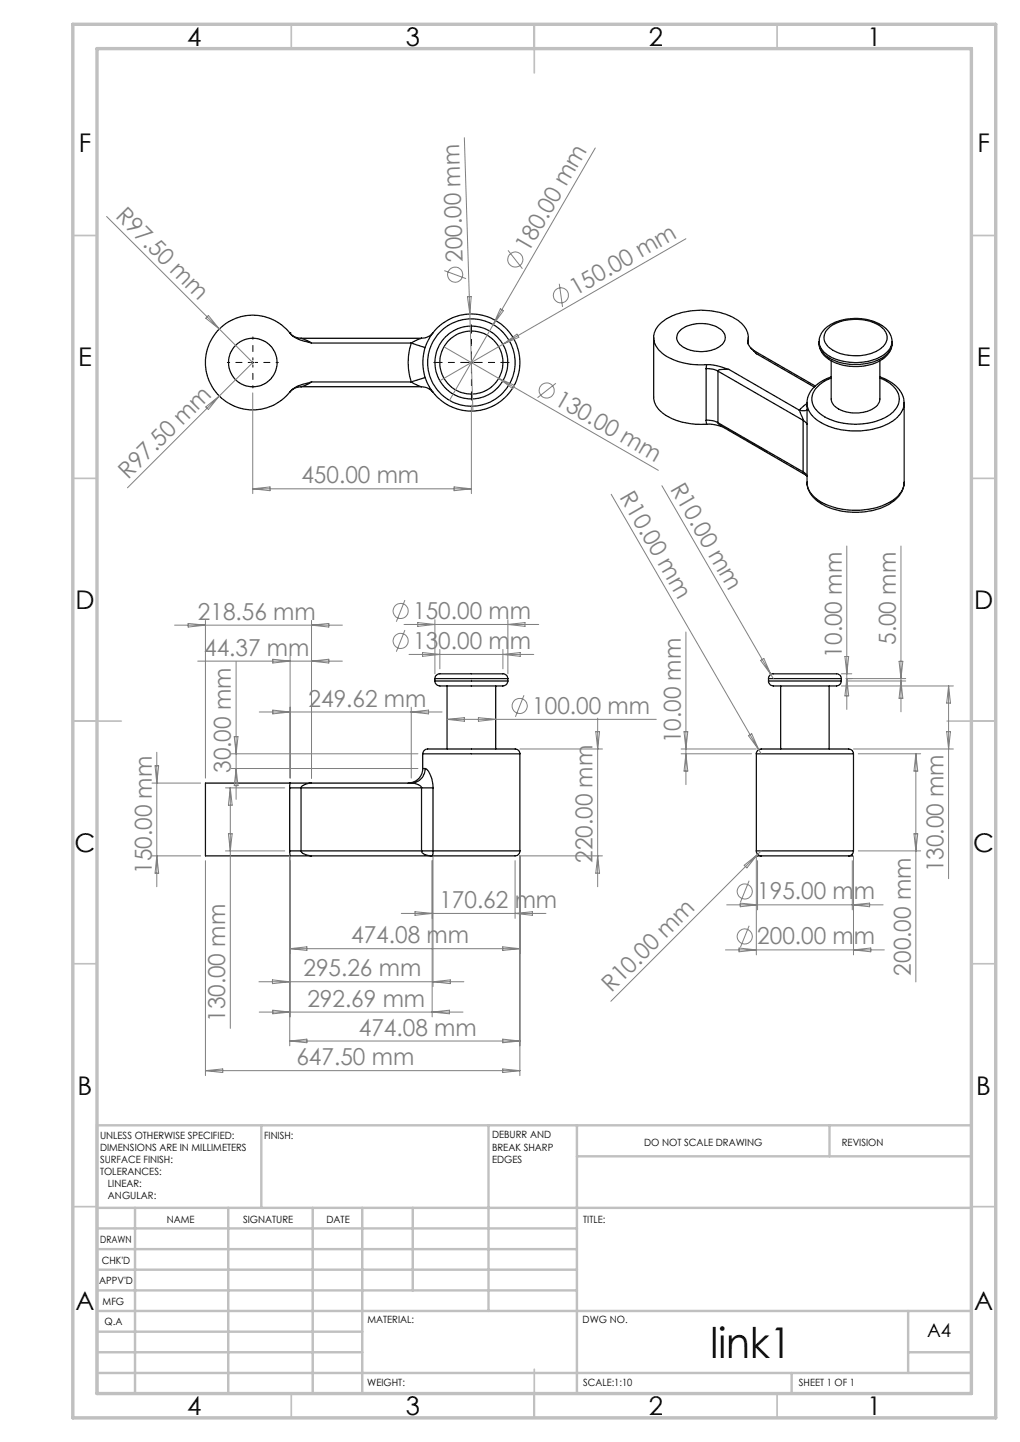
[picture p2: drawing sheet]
<svg xmlns="http://www.w3.org/2000/svg" width="210mm" height="297mm" viewBox="0 0 210 297" stroke-linecap="round" stroke-linejoin="round" font-family="sans-serif">
<g fill="none" stroke="#000" stroke-width=".25">
<path d="M59.7 68.5h.1M59.7 68.5a2.81 2.81 0 0 0 2.3 1.2M62 69.7l2.1 1M62 79.7a3.1 3.1 0 0 0-2.3 1.1M62 69.7h24.8M62 79.7h24.8M64.1 70.7l-1-.3a5.9 5.9 0 0 1-4.2-2.6 9.8 9.8 0 0 0-14.2 .5 9.8 9.8 0 0 0 1.4 14.1 9.8 9.8 0 0 0 14-2.2l1.1-.7 2.9-.8M64.1 78.7l-1.2 .6-.9 .4M64.1 70.7h20.6M64.1 78.7h20.6M84.7 78.7l2.1 1M84.7 70.7l2.8 .9"/>
<path d="M84.7 70.7a12.9 12.9 0 0 0 0 8M86.8 79.7a2.97 2.97 0 0 1 2.3 1.1M86.8 69.7l-2.1 1M87.5 77.7l-2.8 1M89.1 68.5a2.97 2.97 0 0 1-2.3 1.2M134.6 69.5v12.3a5 5 0 0 0 3.3 4.2 15.4 15.4 0 0 0 7.6 1.4M140.3 67.8a7.3 7.3 0 0 1 8.4 .4 2.07 2.07 0 0 1-.8 3.3 7.5 7.5 0 0 1-7.9-.5 2.01 2.01 0 0 1 .3-3.2zM145.4 75.9a4.1 4.1 0 0 1 2.4 .5M145.4 75.9v10.7M145.5 75.1l1.9 .2 2.7 .8M145.5 75.1l-.1 .8M147.8 76.4l17.5 10.2"/>
<path d="M147.8 76.4v10.7M150.1 76.1h-1.9l-.3 .1-.1 .2M150.1 76.1l14.5 8.4M154 70.2a4.8 4.8 0 0 0-3.2-4.9 15.4 15.4 0 0 0-13.8 .5 4.1 4.1 0 0 0-2 5.4 8.9 8.9 0 0 0 6.4 3.7l2.3 .2h1.8M154 70.2v.5l.3 .6 1.4 1.5M154 70.2v.5M154.1 69.5v1.4M154.6 71.6l.7 .6M155.3 72.2l.4 .6M155.3 72.2l12.6 7.3M155.7 72.8l11.9 6.9M168.7 70.3a4.7 4.7 0 0 1 3.6-4.1 10.4 10.4 0 0 1 10.3 1.6 3.9 3.9 0 0 1 1.1 2.5"/>
<path d="M168.7 70.7a4.5 4.5 0 0 0 3.3 4.1 10.4 10.4 0 0 0 10.4-1.4 3.6 3.6 0 0 0 1.3-2.6M170.4 67.8a8.9 8.9 0 0 1 8.1-1.8 4.8 4.8 0 0 1 4.1 3.2 3.5 3.5 0 0 1-2.7 3.4 9.6 9.6 0 0 1-9.5-1.3 2.42 2.42 0 0 1 0-3.5zM171.1 77.6a6.9 6.9 0 0 0-4.9 4.8v16.9M171.1 74.3v7.9a2.8 2.8 0 0 0 2.1 2.3 7.5 7.5 0 0 0 7.3-.9l.5-.7 .2-.7v-7.9M171.1 77.9a5.9 5.9 0 0 0-3.9 3.8 4.2 4.2 0 0 0 2.6 4.2 13.8 13.8 0 0 0 13.5-.5 3.6 3.6 0 0 0 1.5-4.7 6.4 6.4 0 0 0-3.6-2.8M181.2 77.6a7 7 0 0 1 4.9 4.5v.9M183.7 70.3a4.2 4.2 0 0 1-2.9 3.5 11.6 11.6 0 0 1-10.6-.8 3.3 3.3 0 0 1-1.6-2.7 4 4 0 0 0 3 3.9 11.2 11.2 0 0 0 10.9-1.1 3.3 3.3 0 0 0 1.2-2.3M183.7 70.3v.5M145.4 86.6l.1 .8M145.4 86.6a4.1 4.1 0 0 1 2.4 .5M145.5 87.4h1.3l1.9 .5M147.8 87.1l.2 .3 .6 .4"/>
<path d="M147.8 87.1l17.5 10.1M148.6 87.8l17.4 10.1M164.6 84.5l.7 2.1M164.6 84.5l.6 .1 1-.1M165.3 86.6l.9 .7M165.3 97.2l.9 .8M165.3 97.2l.2 .3 .5 .4M165.3 86.6v10.6M166 97.9l.2 .2M166.2 99.3a5.7 5.7 0 0 0 3.7 4.9 14.9 14.9 0 0 0 14.1-1 4.8 4.8 0 0 0 2.1-3.9M166.2 83a5.1 5.1 0 0 0 3.3 4.3 15.1 15.1 0 0 0 14.7-.9 4.7 4.7 0 0 0 2-3.4v16.3a5.7 5.7 0 0 1-4.1 4.7 15.2 15.2 0 0 1-13.9-1.2 4.4 4.4 0 0 1-2-3.5M166.2 83.1l-1.6 1.4"/>
<path d="M89.5 139.8a1.25 1.25 0 0 1 1.7-1h12.2a1.04 1.04 0 0 1 1.2 1M89.5 139.8h15.1M89.5 139.8v.5M104.6 139.8v.5M158.2 139.8a1.35 1.35 0 0 1 1.9-1h11.9a1.01 1.01 0 0 1 1.2 1M158.2 139.8h15M158.2 139.8v.5M173.2 139.8v.5M87 155.3a1.43 1.43 0 0 1 1.9-1h16.9a1.04 1.04 0 0 1 1.2 1M87 158.3a2.95 2.95 0 0 1-3 3M87 155.3h20M87 158.3h.5"/>
<path d="M87 155.3v3M87.5 158.3h.2a5.4 5.4 0 0 1 1.4 4M87.5 158.3a2.95 2.95 0 0 1-2.8 3M89.5 140.3a1.44 1.44 0 0 0 1.9 1h12.1a1.04 1.04 0 0 0 1.1-1M89.5 140.3h15.1M92 141.3v13M102.1 141.3v13M107 155.3v20M155.7 155.3a1.43 1.43 0 0 1 1.9-1h17.1a1.04 1.04 0 0 1 1 1M155.7 155.3h20M155.7 155.3v20M158.2 140.3a1.4 1.4 0 0 0 1.9 1h12a1.04 1.04 0 0 0 1.1-1"/>
<path d="M158.2 140.3h15M160.7 141.3v13M170.7 141.3v13M175.7 155.3v20M59.7 175.3v1M59.7 162.3h2.3M59.7 175.3h2.3M59.7 162.3v13M59.7 161.3v1M59.7 161.3h-17.4v15h17.4M59.7 161.3h4.4M59.7 176.3h4.4"/>
<path d="M62 175.3a1.78 1.78 0 0 0 1.9 .9l.2 .1M62 162.3v13M62 162.3h24.8M62 175.3h24.8M64.1 161.3a2.35 2.35 0 0 0-2.1 .9v.1M64.1 176.3h24.9M64.1 161.3h20.6M84.7 161.3a2.23 2.23 0 0 1 2.1 1M86.8 162.3h2.3M86.8 175.3h2.3M86.8 175.3a1.91 1.91 0 0 0 2.2 1M86.8 162.3v13"/>
<path d="M89.1 175.3l-.1 1M89.1 175.3h17.9M89.1 162.3v13M107 175.3a1.32 1.32 0 0 1-1.7 1h-16.3M155.7 175.3a1.02 1.02 0 0 0 1 1M155.7 175.3h20M156 175.9v.4h.7M156.7 176.3h18M175.5 175.9v.4h-.8M175.7 175.3a1.02 1.02 0 0 1-1 1"/>
<circle cx="52.1" cy="74.7" r="5"/>
<circle cx="97" cy="74.7" r="7.5"/>
<circle cx="97" cy="74.7" r="9"/>
<circle cx="97" cy="74.7" r="6.5"/>
<circle cx="97.1" cy="74.7" r="10"/>
</g>
<g fill="none" stroke="#808080" stroke-width=".21">
<path d="M95.6 28.4l1.8 56.3M122.6 30.5l-21.1 36.4M21.9 44.6l23.3 23.2M91.5 55.7l4.5 1.7M104.6 51.6l3 3.7M115.1 58.5l.7 4.7M141.2 49.2l-37.7 21.7M42.9 65l2.3 2.8-2.8-2.3zM45.2 67.8l6.8 6.9-25.8 25.8M91.4 71.4l11.3 6.5M96.2 61.1h.8l-.3 3.6zM101.5 66.9l-9 15.6"/>
<path d="M102.7 77.9l32.8 19M102.7 77.9l3.2 1.5-.3 .6zM103 63.6l.6 .4-2.1 2.9zM103.5 70.9l-12.9 7.5M103.5 70.9l2.9-2.1 .4 .7zM114.4 78.9l-3.7 3M42.4 83.8l2.8-2.2-2.3 2.7zM52 80.9v20.8M97 83.4v18.3M52 100.7h45M52 100.7l3.6-.4v.8zM93.5 100.3l3.5 .4-3.5 .4z"/>
<path d="M125.8 101.8l30.4 52.6M136.3 100l22.4 38.9M174.3 112.5v33.6M185.5 112.5v34.1M35.9 128.8h34.6M38.7 128.4l3.6 .4-3.6 .3zM40.7 136.2h29.8M42.3 127.8v32.5M48.6 136.2v28.4M56.2 135.8l3.5 .4-3.5 .4zM59.7 135.2v25.1M64.1 127.8v32.5"/>
<path d="M64.1 128.8l3.6-.4v.7zM64.1 136.2l3.6-.4v.8zM83.2 128.6h27.7M83.4 129.8l-1.8 4.4M83.4 123.6l-1.8 4.5M84.2 134.8h25.7M86 128.2l3.5 .4-3.5 .4zM87 134.4l3.6 .4-3.6 .4zM89.5 127.6v11.2M90.6 133.8v4M103.5 133.8v4M103.5 134.8l3.6-.4v.8z"/>
<path d="M104.6 127.6v11.2M104.6 128.6l3.5-.4v.8zM141.2 130.2v31.4M156.6 136l.7-.4 1.4 3.3zM158.7 138.9l.5 .9M173.2 138.8h2.2M174 135.2h.7l-.4 3.6zM174.2 139.8h12.3M174.3 139.8l.4 3.5h-.7zM185.1 136.2h.8l-.4 3.6zM31.9 157.7h.8l-.4 3.6zM32.3 154.9v27.7"/>
<path d="M47.6 155.3h38.4M47.6 158.3h38.4M48.2 151.7h.8l-.4 3.6zM48.6 158.3l.4 3.5h-.8zM53.4 146.6h37.6M56.2 146.3l3.5 .3-3.5 .4zM84.7 145.7v14.6M84.7 146.6l3.5-.3v.7zM92 148.2h43.1M92 148.2l3.6-.4v.8zM98.5 147.8l3.6 .4-3.6 .4zM107 154.3h17"/>
<path d="M107.9 143.2l-1.8 4.4M122.7 150.7h.7l-.4 3.6zM123 147.9v34.7M140.2 155.3h14.5M140.2 154.3h15.5M140.8 150.7h.8l-.4 3.6zM141.2 155.3l.4 3.5h-.8zM154.1 151.5l.7-.4 1.4 3.3zM156.2 154.4l.5 .9M173.2 141.3h23.1M174.2 140.3h12.3M175.7 154.3h20.6"/>
<path d="M176.7 155.3h12.8M185.5 140.3l.4 3.5h-.8zM188.6 155.3v46.9M188.6 155.3l.3 3.5h-.7zM194.9 150.7h.8l-.4 3.6zM195.3 141.3v39.7M195.3 141.3l.4 3.5h-.8zM31.3 161.3h10M31.3 176.3h10M32.3 176.3l.4 3.5h-.8zM42.3 177.3v44.2M46.4 175.3h12.2"/>
<path d="M46.4 162.3h12.2M47 171.7h.8l-.4 3.6zM47.4 162.3v49.5M47.4 162.3l.4 3.5h-.8zM59.7 176.3v39.1M59.7 177.3v32.1M89 177.3v32.1M89.1 176.3v26.9M106 177.3v11.9M123 176.3l.4 3.5h-.7zM124 176.3h-17v45.2M153.2 178.2l2.8-2.2-2.2 2.7z"/>
<path d="M155.7 176.3v20.4M156 177.3v10.1M156 176l-30.2 30.2M156.7 175.3l-.7 .7M175.5 177.3v10.1M175.7 176.3v20.4M176.7 175.3h12.8M188.2 171.7h.7l-.3 3.6zM59.7 195.4h47.3M59.7 195.4l3.5-.4v.8zM82.6 188.1h29.8M85.4 187.8l3.6 .3-3.6 .4z"/>
<path d="M103.5 195l3.5 .4-3.5 .4zM106 188.1l3.6-.3v.7zM149.4 195.6h32.7M149.6 186.4h32.2M152.2 195.3l3.5 .3-3.5 .4zM152.4 186l3.6 .4-3.6 .4zM154.2 181.4l-1.8 4.4M154.2 190.7l-1.8 4.4M175.5 186.4l3.5-.4v.8zM175.7 195.6l3.6-.3v.7zM53.3 202.2h42.2M53.4 208.5h41.9"/>
<path d="M56.1 201.8l3.6 .4-3.6 .4zM56.2 208.1l3.5 .4-3.5 .3zM59.7 214.4l3.5-.4v.8zM59.7 214.4h47.3M89 208.5l3.5-.4v.7zM89.1 202.2l3.6-.4v.8zM103.5 214l3.5 .4-3.5 .4zM42.3 220.5h64.7M42.3 220.5l3.6-.3v.7zM103.5 220.2l3.5 .3-3.5 .4z"/>
<circle cx="93.7" cy="56.6" r="1.55"/>
<circle cx="106.1" cy="53.5" r="1.56"/>
<circle cx="115.5" cy="60.8" r="1.56"/>
<circle cx="112.6" cy="80.4" r="1.55"/>
<circle cx="82.5" cy="125.8" r="1.56"/>
<circle cx="82.5" cy="132" r="1.55"/>
<circle cx="107" cy="145.4" r="1.55"/>
<circle cx="153.4" cy="183.6" r="1.55"/>
<circle cx="153.4" cy="192.9" r="1.55"/>
</g>
<path d="M96.6 74.7h-7.3M97.1 74.2v-7.3M97.1 75.2v7.2M97.6 74.7h7.2" fill="none" stroke="#000" stroke-width=".21" stroke-dasharray="15.2 1.3 1.3 1.3" stroke-dashoffset="13.5"/>
<path d="M51.6 74.7h-4.8M52.1 74.2v-4.8M52.1 75.2v4.7M52.6 74.7h4.7" fill="none" stroke="#000" stroke-width=".21" stroke-dasharray="15.2 1.3 1.3 1.3" stroke-dashoffset="14.8"/>
<path d="M51.8 74.7h.5M52 74.4v.5M96.8 74.7h.5M97 74.4v.5" fill="none" stroke="#000" stroke-width=".21"/>
<g fill="none" stroke="#c0c0c0" stroke-width=".35">
<path d="M60 5v5M110 5v10M160 5v5M15 48.5h5M200 48.5h5M15 98.5h5M200 98.5h5M15 148.5h10M195 148.5h10M15 198.5h5M200 198.5h5M15 248.5h5"/>
<path d="M200 248.5h5M60 287v5M110 282v10M160 287v5"/>
</g>
<g fill="none" stroke="#c0c0c0" stroke-width=".5">
<path d="M53.8 231.8v17M100.6 231.8v38.2M118.8 231.8v55.2M118.8 238.2h81.2M170.8 231.8v6.4M200 231.8h-180v55.2M20 248.8h180M20 257.3h98.8M20 253h98.8M27.8 248.8v38.2M47 248.8v38.2M64.4 248.8v38.2"/>
<path d="M74.6 248.8v38.2M85 248.8v17M20 265.8h98.8M20 261.5h98.8M20 278.5h54.6M20 274.3h54.6M20 270h180M187 278.5h13M187 270v12.8M20 282.8h180M163 282.8v4.2"/>
</g>
<path d="M15 5h190v287h-190zM20 10h180v277h-180z" fill="none" stroke="#c0c0c0" stroke-width=".7"/>
<text font-size="8.7" x="146.3" y="279.6">link1</text>
<g font-size="5.3">
<text x="38.5" y="9.5">4</text>
<text x="83.5" y="9.5">3</text>
<text x="133.6" y="9.5">2</text>
<text x="178.6" y="9.5">1</text>
<text x="16.2" y="31.2">F</text>
<text x="201.2" y="31.2">F</text>
<text x="16.1" y="75.5">E</text>
<text x="201.1" y="75.5">E</text>
<text x="15.5" y="125.5">D</text>
<text x="200.5" y="125.5">D</text>
<text x="15.4" y="175.5">C</text>
<text x="200.4" y="175.5">C</text>
<text x="16" y="225.5">B</text>
<text x="201" y="225.5">B</text>
<text x="15.5" y="269.7">A</text>
<text x="200.5" y="269.7">A</text>
<text x="38.5" y="291.5">4</text>
<text x="83.5" y="291.5">3</text>
<text x="133.6" y="291.5">2</text>
<text x="178.6" y="291.5">1</text>
</g>
<g font-size="4.8" fill="#808080">
<text x="23.6" y="44.7" transform="rotate(45 23.6 44.7)">R97.50 mm</text>
<text x="95.3" y="53.9" transform="rotate(-92 95.3 53.9)">200.00 mm</text>
<text x="108.8" y="52" transform="rotate(-60 108.8 52)">180.00 mm</text>
<text x="118.5" y="61" transform="rotate(-30 118.5 61)">150.00 mm</text>
<text x="114" y="83.1" transform="rotate(30 114 83.1)">130.00 mm</text>
<text x="26.4" y="98.8" transform="rotate(-45 26.4 98.8)">R97.50 mm</text>
<text x="62.1" y="99.6">450.00 mm</text>
<text x="137.9" y="100.6" transform="rotate(60 137.9 100.6)">R10.00 mm</text>
<text x="127.4" y="102.4" transform="rotate(60 127.4 102.4)">R10.00 mm</text>
<text x="40.7" y="127.7">218.56 mm</text>
<text x="85.1" y="127.5">150.00 mm</text>
<text x="42" y="135.1">44.37 mm</text>
<text x="85.1" y="133.6">130.00 mm</text>
<text x="173.3" y="135.4" transform="rotate(-90 173.3 135.4)">10.00 mm</text>
<text x="184.4" y="132.8" transform="rotate(-90 184.4 132.8)">5.00 mm</text>
<text x="63.5" y="145.6">249.62 mm</text>
<text x="109.6" y="147">100.00 mm</text>
<text x="140.2" y="153.1" transform="rotate(-90 140.2 153.1)">10.00 mm</text>
<text x="47.6" y="159.2" transform="rotate(-90 47.6 159.2)">30.00 mm</text>
<text x="31.2" y="180" transform="rotate(-90 31.2 180)">150.00 mm</text>
<text x="122" y="177.7" transform="rotate(-90 122 177.7)">220.00 mm</text>
<text x="194.2" y="179.7" transform="rotate(-90 194.2 179.7)">130.00 mm</text>
<text x="155.9" y="185.2">195.00 mm</text>
<text x="90.5" y="187.1">170.62 mm</text>
<text x="72.3" y="194.3">474.08 mm</text>
<text x="155.9" y="194.5">200.00 mm</text>
<text x="62.5" y="201.1">295.26 mm</text>
<text x="187.5" y="200.9" transform="rotate(-90 187.5 200.9)">200.00 mm</text>
<text x="63.3" y="207.3">292.69 mm</text>
<text x="125.9" y="204.5" transform="rotate(-45 125.9 204.5)">R10.00 mm</text>
<text x="46.4" y="210.5" transform="rotate(-90 46.4 210.5)">130.00 mm</text>
<text x="73.9" y="213.3">474.08 mm</text>
<text x="61" y="219.4">647.50 mm</text>
</g>
<text font-size="3.9" x="190.9" y="275.5">A4</text>
<g font-size="2.1">
<text x="20.6" y="234.6">UNLESS OTHERWISE SPECIFIED:</text>
<text x="20.6" y="237.1">DIMENSIONS ARE IN MILLIMETERS</text>
<text x="20.6" y="239.5">SURFACE FINISH:</text>
<text x="54.4" y="234.5">FINISH:</text>
<text x="101.3" y="234.5">DEBURR AND</text>
<text x="101.3" y="237">BREAK SHARP</text>
<text x="101.3" y="239.5">EDGES</text>
<text x="132.6" y="235.9">DO NOT SCALE DRAWING</text>
<text x="173.3" y="236.1">REVISION</text>
<text x="20.6" y="242">TOLERANCES:</text>
<text x="22.2" y="244.5">LINEAR:</text>
<text x="22.2" y="247">ANGULAR:</text>
<text x="34.3" y="252">NAME</text>
<text x="50" y="251.9">SIGNATURE</text>
<text x="67.2" y="251.9">DATE</text>
<text x="120.1" y="251.9">TITLE:</text>
<text x="20.6" y="256.1">DRAWN</text>
<text x="20.9" y="260.3">CHK'D</text>
<text x="20.4" y="264.4">APPV'D</text>
<text x="21.1" y="268.8">MFG</text>
<text x="21.5" y="273">Q.A</text>
<text x="75.6" y="272.5">MATERIAL:</text>
<text x="120" y="272.5">DWG NO.</text>
<text x="75.6" y="285.5">WEIGHT:</text>
<text x="120.1" y="285.6">SCALE:1:10</text>
<text x="164.5" y="285.6">SHEET 1 OF 1</text>
</g>
</svg>
